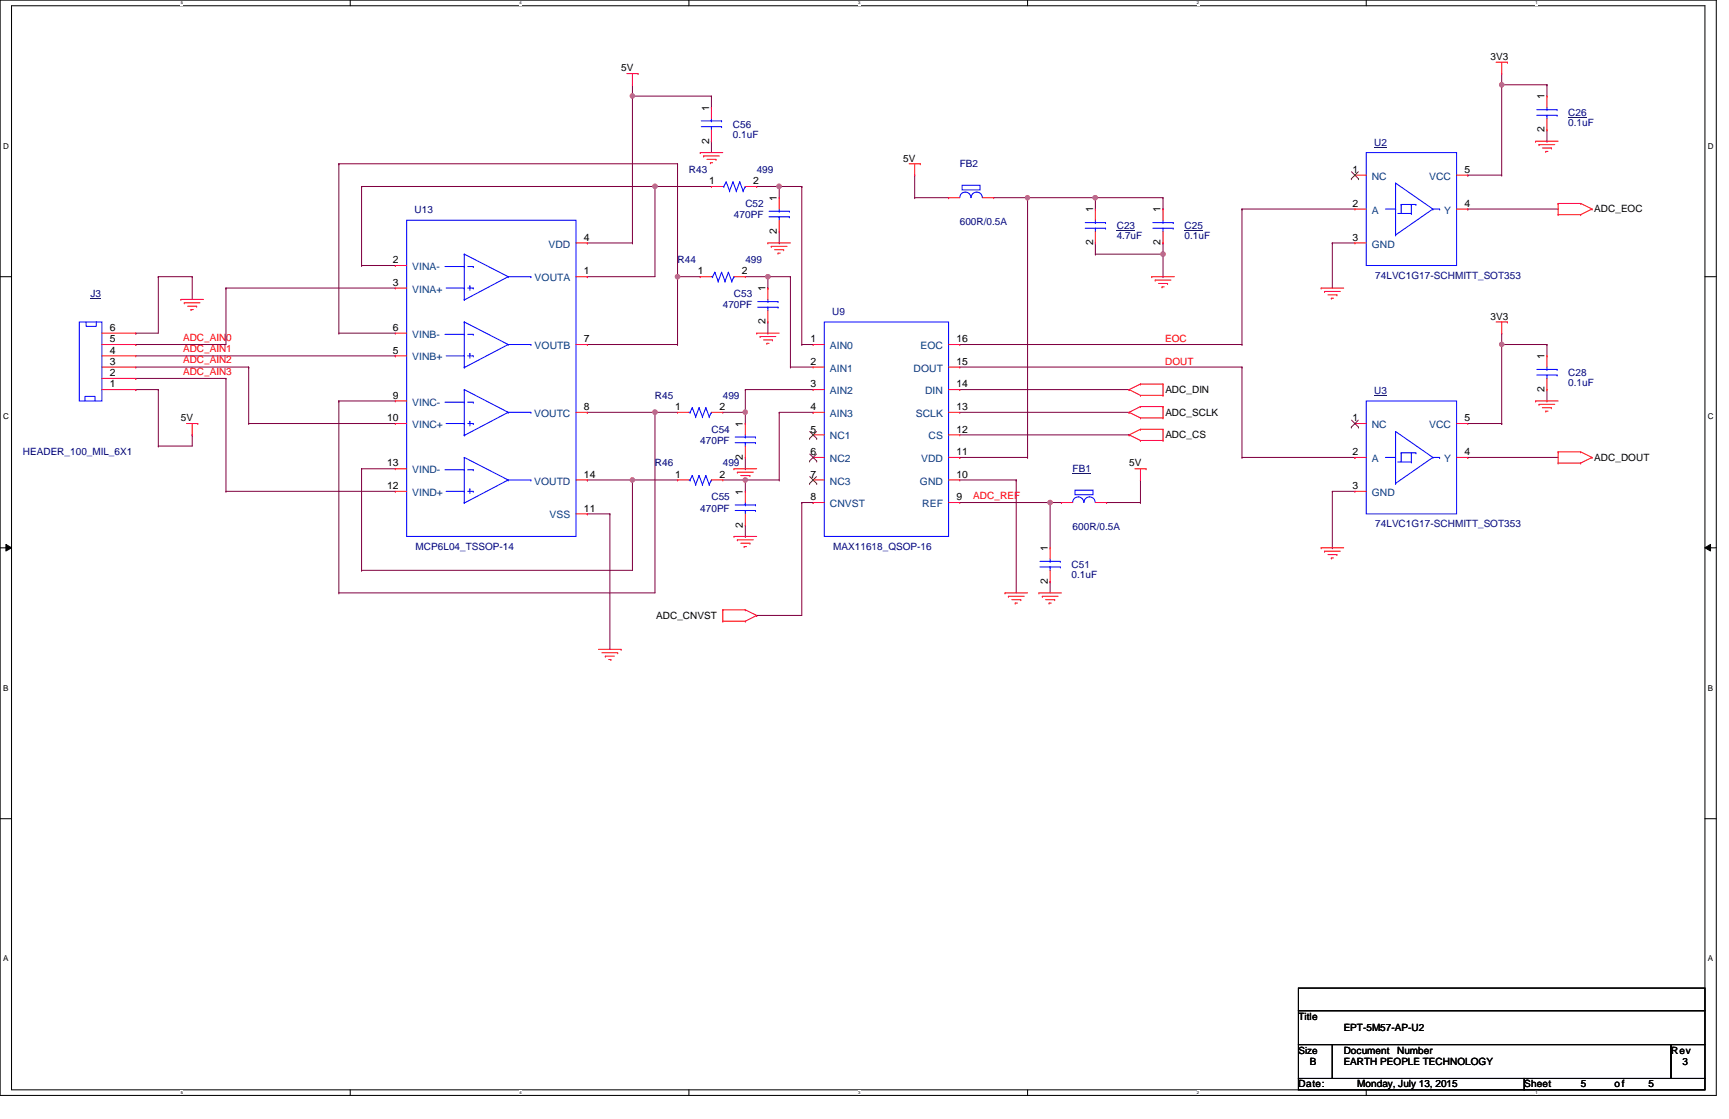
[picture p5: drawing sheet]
<svg xmlns="http://www.w3.org/2000/svg" width="432mm" height="279mm" viewBox="0 0 432 279" stroke-linecap="round" stroke-linejoin="round" font-family="sans-serif">
<path d="M0 0h428.6v273.5h-428.6zM2.9 1.4h422.9v270.7h-422.9z" fill="none" stroke="#000" stroke-width=".25"/>
<g fill="#fff">
<path d="M45.2 .2h.5v1.2h-.5z"/>
<path d="M45.2 272.3h.5v1.1h-.5z"/>
</g>
<path d="M87.5 0v1.4M87.5 272.1v1.4" fill="none" stroke="#000" stroke-width=".25"/>
<g fill="#fff">
<path d="M129.8 .2h.5v1.2h-.5z"/>
<path d="M129.8 272.3h.5v1.1h-.5z"/>
</g>
<path d="M172 0v1.4M172 272.1v1.4" fill="none" stroke="#000" stroke-width=".25"/>
<g fill="#fff">
<path d="M214.3 .2h.6v1.2h-.6z"/>
<path d="M214.3 272.3h.6v1.1h-.6z"/>
</g>
<path d="M256.6 0v1.4M256.6 272.1v1.4" fill="none" stroke="#000" stroke-width=".25"/>
<g fill="#fff">
<path d="M298.9 .2h.6v1.2h-.6z"/>
<path d="M298.9 272.3h.6v1.1h-.6z"/>
</g>
<path d="M341.2 0v1.4M341.2 272.1v1.4" fill="none" stroke="#000" stroke-width=".25"/>
<g fill="#fff">
<path d="M383.5 .2h.5v1.2h-.5z"/>
<path d="M383.5 272.3h.5v1.1h-.5z"/>
<path d="M.8 35.3h1.4v2.2h-1.4z"/>
<path d="M426.5 35.3h1.4v2.2h-1.4z"/>
<path d="M.8 102.9h1.4v2.3h-1.4z"/>
<path d="M426.5 102.9h1.4v2.3h-1.4z"/>
</g>
<path d="M0 69.1h2.9M425.8 69.1h2.8" fill="none" stroke="#000" stroke-width=".25"/>
<g fill="#fff">
<path d="M.8 170.6h1.3v2.2h-1.3z"/>
<path d="M426.5 170.6h1.3v2.2h-1.3z"/>
</g>
<path d="M0 136.8h2.9M1.5 135.9l1.4 .9-1.4 .8zM425.8 136.8l1.4-.9v1.7zM425.8 136.8h2.8" fill="none" stroke="#000" stroke-width=".25"/>
<path d="M1.5 135.9l1.4 .9-1.4 .8zM425.8 136.8l1.4-.9v1.7z" fill="#000"/>
<g fill="#fff">
<path d="M.8 238.3h1.3v2.2h-1.3z"/>
<path d="M426.5 238.3h1.3v2.2h-1.3z"/>
</g>
<path d="M0 204.4h2.9M425.8 204.4h2.8" fill="none" stroke="#000" stroke-width=".25"/>
<g fill="none" stroke="#800040" stroke-width=".25">
<path d="M256.6 49.4h.1M256.6 49.4h17M273.6 49.4h.1M273.6 49.4v2.8M33.9 86h.1M33.9 94.5h.1M33.9 97.3h.1M33.9 83.2h.1M33.9 86h22.5M33.9 88.9h64.8M33.9 91.7h28.2M33.9 94.5h22.5"/>
<path d="M33.9 97.3h5.6M33.9 83.2h5.6M62.1 91.7h.1M98.7 88.9h.1M146.7 86h22.5M169.2 86h.1M239.7 97.3h42.3M282 97.3h.1M146.7 103h.1M146.7 103h22.5M163.6 103h.1M239.7 114.2h.1"/>
<path d="M239.7 103h42.3M239.7 114.2h16.9M239.7 119.8h14.1M239.7 108.6h42.3M253.8 119.8h.1M253.8 119.8v28.2M282 103h.1M282 108.6h.1M284.8 119.8v5.7M239.7 125.5h22.6M262.3 125.5h.1M276.4 125.5h.1"/>
<path d="M276.4 125.5h8.4M284.8 125.5h.1M189 153.7h.1M189 153.7h11.2"/>
</g>
<circle cx="273.5" cy="49.4" r=".56" fill="#f0f"/>
<circle cx="273.5" cy="49.4" r=".56" fill="none" stroke="#f0f" stroke-width=".25"/>
<path d="M256.6 49.4v64.8M256.6 114.2h.1" fill="none" stroke="#800040" stroke-width=".25"/>
<circle cx="256.6" cy="49.4" r=".55" fill="#f0f"/>
<circle cx="256.6" cy="49.4" r=".55" fill="none" stroke="#f0f" stroke-width=".25"/>
<path d="M273.6 49.4h16.8M290.4 49.4h.1M290.4 52.2h.1M290.4 49.4v2.8M273.6 63.5h.1M273.6 60.7v2.8M273.6 63.5h16.8M290.4 63.5h.1" fill="none" stroke="#800040" stroke-width=".25"/>
<circle cx="290.4" cy="63.5" r=".56" fill="#f0f"/>
<circle cx="290.4" cy="63.5" r=".56" fill="none" stroke="#f0f" stroke-width=".25"/>
<g fill="none" stroke="#800040" stroke-width=".25">
<path d="M375 18.4v2.8M375 21.2h.1M375 21.2h11.3M386.3 21.2h.1M386.3 21.2v2.8M310.2 52.2h.1M310.2 52.2h28.2M310.2 52.2v33.8M366.6 52.2h.1M366.6 43.7h.1M366.6 52.2h22.5M366.6 43.7h8.4"/>
<path d="M290.4 60.7h.1M290.4 69.1h.1M290.4 60.7v8.4M332.7 60.7h.1M332.7 60.7h5.7M332.7 60.7v11.2M239.7 86h70.5M239.7 91.7h70.5M310.2 86h.1M310.2 91.7h.1M310.2 91.7v22.5M375 86h.1"/>
<path d="M375 83.2v2.8M310.2 114.2h.1M310.2 114.2h28.2M338.4 114.2h.1M366.6 114.2h.1M366.6 114.2h22.5M366.6 105.7h8.4M375 105.7h.1M332.7 122.7h.1M332.7 136.8h.1M332.7 122.7v14.1M332.7 122.7h5.7"/>
</g>
<circle cx="375" cy="21.2" r=".56" fill="#f0f"/>
<circle cx="375" cy="21.2" r=".56" fill="none" stroke="#f0f" stroke-width=".25"/>
<path d="M375 21.2v22.5M386.3 35.3h.1M386.3 32.5v2.8M375 43.7h.1M375 86h.1M375 86v19.7M375 86h11.3M386.3 86h.1M386.3 86v2.9M375 105.7h.1" fill="none" stroke="#800040" stroke-width=".25"/>
<circle cx="375" cy="86" r=".55" fill="#f0f"/>
<circle cx="375" cy="86" r=".55" fill="none" stroke="#f0f" stroke-width=".25"/>
<g fill="none" stroke="#800040" stroke-width=".25">
<path d="M228.4 49.4h.1M228.4 43.7v5.7M228.4 49.4h8.5M236.9 49.4h.1M248.2 49.4h8.4M256.6 49.4h.1M39.5 69.1h.1M39.5 69.1v14.1M39.5 69.1h8.5M48 69.1h.1M48 69.1v5.7M39.5 97.3h.1"/>
<path d="M39.5 97.3v14.1M386.3 97.3v2.8M39.5 111.4h.1M48 108.6h.1M48 108.6v2.8h-8.5M386.3 100.1h.1M262.3 125.5h.1M262.3 125.5v11.3M262.3 125.5h2.8M265.1 125.5h.1M262.3 145.2h.1M262.3 145.2v2.8"/>
</g>
<circle cx="262.2" cy="125.5" r=".56" fill="#f0f"/>
<circle cx="262.2" cy="125.5" r=".56" fill="none" stroke="#f0f" stroke-width=".25"/>
<g fill="none" stroke="#800040" stroke-width=".25">
<path d="M157.9 24h.1M157.9 21.2v2.8M90.3 46.6h.1M90.3 46.6h87.4M90.3 46.6v19.7M163.6 46.6h.1M56.4 71.9h.1M56.4 71.9h42.3M56.4 71.9v14.1M90.3 66.3h.1M90.3 66.3h8.4M146.7 69.1h.1"/>
<path d="M146.7 60.7h.1M146.7 69.1h16.9M146.7 60.7h11.2M56.4 94.5h.1M56.4 94.5v28.2M62.1 91.7h.1M62.1 91.7v14M62.1 105.7h.1M62.1 105.7h36.6M146.7 119.8h.1M146.7 119.8h11.2M56.4 122.7h.1"/>
<path d="M56.4 122.7h42.3M146.7 128.3h.1M146.7 128.3h5.6M152.3 128.3h.1M152.3 128.3v33.8"/>
</g>
<circle cx="163.6" cy="46.5" r=".56" fill="#f0f"/>
<circle cx="163.6" cy="46.5" r=".56" fill="none" stroke="#f0f" stroke-width=".25"/>
<path d="M84.6 40.9h.1M84.6 40.9v42.3M84.6 40.9h84.6M169.2 40.9h.1M169.2 40.9v28.2M169.2 69.1h.1M169.2 69.1h5.7M84.6 83.2h.1M84.6 83.2h14.1M163.6 103h.1M163.6 103v45" fill="none" stroke="#800040" stroke-width=".25"/>
<circle cx="163.6" cy="102.9" r=".56" fill="#f0f"/>
<circle cx="163.6" cy="102.9" r=".56" fill="none" stroke="#f0f" stroke-width=".25"/>
<path d="M84.6 100.1h.1M84.6 100.1v47.9M84.6 100.1h14.1M90.3 117.1h.1M90.3 117.1h8.4M90.3 117.1v25.3M157.9 119.8h.1M157.9 119.8v22.6h-67.6M84.6 148h.1M84.6 148h79M90.3 142.4h.1" fill="none" stroke="#800040" stroke-width=".25"/>
<circle cx="157.9" cy="119.8" r=".55" fill="#f0f"/>
<circle cx="157.9" cy="119.8" r=".55" fill="none" stroke="#f0f" stroke-width=".25"/>
<path d="M169.2 69.1h.1M169.2 69.1v16.9M157.9 119.8h.1M157.9 119.8h11.3" fill="none" stroke="#800040" stroke-width=".25"/>
<circle cx="169.2" cy="69.1" r=".56" fill="#f0f"/>
<circle cx="169.2" cy="69.1" r=".56" fill="none" stroke="#f0f" stroke-width=".25"/>
<g fill="none" stroke="#800040" stroke-width=".25">
<path d="M163.6 46.6h.1M163.6 46.6v22.5M189 46.6h5.6M194.6 46.6h.1M194.6 46.6v2.8M200.2 46.6h.1M200.2 46.6v39.4M200.2 86h.1M200.2 86h2.9M200.2 125.5h.1M200.2 125.5v28.2M200.2 125.5h2.9"/>
<path d="M203.1 125.5h.1"/>
</g>
<circle cx="194.6" cy="46.5" r=".56" fill="#f0f"/>
<circle cx="194.6" cy="46.5" r=".56" fill="none" stroke="#f0f" stroke-width=".25"/>
<path d="M194.6 46.6h5.6M200.2 46.6h.1M186.1 69.1h5.7M191.8 69.1h.1M191.8 71.9h.1M191.8 69.1v2.8" fill="none" stroke="#800040" stroke-width=".25"/>
<circle cx="191.8" cy="69.1" r=".56" fill="#f0f"/>
<circle cx="191.8" cy="69.1" r=".56" fill="none" stroke="#f0f" stroke-width=".25"/>
<path d="M191.8 69.1h.1M191.8 69.1h5.6M197.4 69.1h.1M197.4 69.1v22.6M186.1 97.3h.1M186.1 97.3h17M186.1 97.3v8.4M197.4 91.7h.1M197.4 91.7h5.7M180.5 103h5.6M186.1 103h.1M186.1 105.7h.1" fill="none" stroke="#800040" stroke-width=".25"/>
<circle cx="186.1" cy="102.9" r=".55" fill="#f0f"/>
<circle cx="186.1" cy="102.9" r=".55" fill="none" stroke="#f0f" stroke-width=".25"/>
<path d="M180.5 119.8h5.6M186.1 119.8h.1" fill="none" stroke="#800040" stroke-width=".25"/>
<circle cx="186.1" cy="119.8" r=".55" fill="#f0f"/>
<circle cx="186.1" cy="119.8" r=".55" fill="none" stroke="#f0f" stroke-width=".25"/>
<g fill="none" stroke="#800040" stroke-width=".25">
<path d="M157.9 24h.1M157.9 24h19.8M177.7 35.3h.1M177.7 24h.1M177.7 24v2.8M177.7 35.3v2.8M194.6 57.8v2.9M194.6 60.7h.1M191.8 83.2h.1M191.8 80.4v2.8M186.1 119.8h.1M186.1 117.1h.1"/>
<path d="M186.1 114.2v2.9M186.1 119.8v2.9M186.1 119.8h8.5M194.6 103h.1M194.6 119.8h.1M194.6 103v16.8M194.6 103h8.5M203.1 103h.1M186.1 133.9h.1M186.1 131.1v2.8"/>
</g>
<circle cx="157.9" cy="24" r=".55" fill="#f0f"/>
<circle cx="157.9" cy="24" r=".55" fill="none" stroke="#f0f" stroke-width=".25"/>
<path d="M157.9 24v36.7M157.9 60.7h.1" fill="none" stroke="#800040" stroke-width=".25"/>
<g fill="none" stroke="#f00" stroke-width=".25">
<path d="M156.5 18.4h2.8M157.9 18.4v2.8M159.3 18.4h.1M373.6 15.5h2.9M375 18.4h.1M375 15.5v2.9M376.5 15.5h.1M157.9 21.2h.1M174.9 38.1h.1M174.9 38.1h5.6M175.7 38.9h.1M175.7 38.9h4"/>
<path d="M176.6 39.8h2.2M177.7 26.8h.1M177.7 35.3h.1M177.7 26.8v2.8M177.7 32.5v2.8M178.8 39.8h.1M383.5 35.3h.1M383.5 35.3h5.6M384.3 36.1h.1M384.3 36.1h4M385.2 37h2.2M386 37.8h.1"/>
<path d="M386 37.8h.6M386.3 24h.1M386.3 32.5h.1M386.3 24v2.8M386.3 29.6v2.9M387.4 37h.1M177.4 40.6h.1M177.4 40.6h.6M177.7 46.6h.1M177.7 46.6h2.8M186.1 46.6h2.9M189 46.6h.1"/>
<path d="M194.6 49.4h.1M194.6 57.8h.1M194.6 49.4v2.8M194.6 55v2.8M227 40.9h2.8M228.4 43.7h.1M228.4 40.9v2.8M229.8 40.9h.1M236.9 49.4h.1M236.9 49.4h2.8M245.4 49.4h2.8M248.2 49.4h.1"/>
<path d="M273.6 52.2h.1M273.6 52.2v2.8M273.6 57.8v2.9M290.4 52.2h.1M290.4 52.2v2.8M290.4 57.8v2.9M338.4 43.7h.1M338.4 52.2h.1M338.4 43.7h2.8M338.4 52.2h2.8M363.8 43.7h2.8M363.8 52.2h2.8"/>
<path d="M366.6 43.7h.1M366.6 52.2h.1M389.1 53.6h.1M389.1 50.8h.1M389.1 50.8h5.7M389.1 53.6h5.7M389.1 50.8v2.8M394.8 50.8h.1M394.8 53.6h.1M394.8 50.8l2.8 1.4M397.6 52.2h.1M397.6 52.2l-2.8 1.4"/>
<path d="M45.2 74.8h.1M45.2 74.8h5.6M46 75.6h.1M46 75.6h4M46.9 76.5h2.2M47.7 77.3h.1M47.7 77.3h.6M49.1 76.5h.1M98.7 66.3h.1M98.7 71.9h.1M98.7 71.9h2.9M98.7 66.3h2.9"/>
<path d="M143.8 69.1h2.9M143.8 60.7h2.9M146.7 69.1h.1M146.7 60.7h.1M174.9 69.1h.1M174.9 69.1h2.8M183.3 69.1h2.8M186.1 69.1h.1M191.8 60.7h.1M191.8 71.9h.1M191.8 60.7h5.6M191.8 71.9v2.9"/>
<path d="M191.8 77.6v2.8M192.6 61.5h.1M192.6 61.5h4M193.5 62.4h2.2M194.3 63.2h.1M194.3 63.2h.6M195.7 62.4h.1M273.6 60.7h.1M287.7 69.1h.1M287.7 69.1h5.6M288.5 69.9h.1M288.5 69.9h3.9"/>
<path d="M289.3 70.8h2.3M290.2 71.6h.1M290.2 71.6h.5M290.4 60.7h.1M291.6 70.8h.1M329.9 71.9h.1M329.9 71.9h5.7M330.8 72.8h.1M330.8 72.8h3.9M331.6 73.6h2.3M332.5 74.5h.1M332.5 74.5h.5"/>
<path d="M333.9 73.6h.1M338.4 60.7h.1M338.4 60.7h2.8M25.4 83.2h8.5M25.4 86h8.5M25.4 91.7h8.5M25.4 97.3h8.5M25.4 88.9h8.5M25.4 94.5h8.5M33.9 97.3h.1M33.9 94.5h.1M33.9 91.7h.1"/>
<path d="M33.9 88.9h.1M33.9 86h.1M33.9 83.2h.1M98.7 83.2h.1M98.7 88.9h.1M98.7 83.2h2.9M98.7 88.9h2.9M143.8 86h2.9M146.7 86h.1M189 83.2h.1M189 83.2h5.6M189.8 84h.1"/>
<path d="M189.8 84h4M190.7 84.9h2.2M191.5 85.7h.1M191.5 85.7h.6M191.8 80.4h.1M192.9 84.9h.1M203.1 86h.1M203.1 91.7h.1M203.1 97.3h.1M203.1 86h2.8M203.1 91.7h2.8M203.1 97.3h2.8"/>
<path d="M236.9 86h2.8M236.9 91.7h2.8M236.9 97.3h2.8M239.7 97.3h.1M239.7 91.7h.1M239.7 86h.1M282 97.3h.1M282 97.3l2.8 1.4M284.8 95.9h.1M284.8 98.7h.1M284.8 95.9l-2.8 1.4M284.8 95.9h5.6"/>
<path d="M284.8 98.7h5.6M290.4 95.9h.1M290.4 98.7h.1M290.4 95.9v2.8M373.6 80.4h2.9M375 83.2h.1M375 80.4v2.8M376.5 80.4h.1M386.3 88.9h.1M386.3 97.3h.1M386.3 88.9v2.8M386.3 94.5v2.8"/>
<path d="M46.6 105.7h2.8M48 108.6h.1M48 105.7v2.9M49.4 105.7h.1M98.7 100.1h.1M98.7 105.7h.1M98.7 117.1h.1M98.7 105.7h2.9M98.7 117.1h2.9M98.7 100.1h2.9M143.8 103h2.9M143.8 119.8h2.9"/>
<path d="M146.7 103h.1M146.7 119.8h.1M169.2 103h.1M169.2 119.8h.1M169.2 103h2.8M169.2 119.8h2.8M177.7 103h2.8M177.7 119.8h2.8M180.5 103h.1M180.5 119.8h.1M183.3 117.1h.1M183.3 117.1h5.7"/>
<path d="M184.1 117.9h.1M184.1 117.9h4M185 118.7h2.3M185.8 119.6h.1M185.8 119.6h.6M186.1 105.7h.1M186.1 114.2h.1M186.1 105.7v2.9M186.1 111.4v2.8M187.3 118.7h.1M203.1 103h.1M203.1 108.6h.1"/>
<path d="M203.1 114.2h.1M203.1 119.8h.1M203.1 103h2.8M203.1 108.6h2.8M203.1 114.2h2.8M203.1 119.8h2.8M236.9 103h2.8M236.9 108.6h2.8M236.9 114.2h2.8M236.9 119.8h2.8M239.7 119.8h.1M239.7 114.2h.1"/>
<path d="M239.7 108.6h.1M239.7 103h.1M282 103h.1M282 108.6h.1M282 103l2.8 1.4M282 108.6l2.8 1.4M283.4 117.1h2.8M284.8 101.5h.1M284.8 104.4h.1M284.8 107.2h.1M284.8 110h.1M284.8 119.8h.1"/>
<path d="M284.8 101.5l-2.8 1.5M284.8 101.5h5.6M284.8 104.4h5.6M284.8 107.2l-2.8 1.4M284.8 107.2h5.6M284.8 110h5.6M284.8 117.1v2.7M286.2 117.1h.1M290.4 101.5h.1M290.4 104.4h.1M290.4 107.2h.1M290.4 110h.1"/>
<path d="M290.4 101.5v2.9M290.4 107.2v2.8M338.4 105.7h.1M338.4 114.2h.1M338.4 105.7h2.8M338.4 114.2h2.8M363.8 105.7h2.8M363.8 114.2h2.8M366.6 105.7h.1M366.6 114.2h.1M383.5 100.1h.1M383.5 100.1h5.6"/>
<path d="M384.3 101h.1M384.3 101h4M385.2 101.8h2.2M386 102.7h.1M386 102.7h.6M387.4 101.8h.1M389.1 115.6h.1M389.1 112.8h.1M389.1 112.8v2.8M389.1 112.8h5.7M389.1 115.6h5.7M394.8 112.8h.1"/>
<path d="M394.8 115.6h.1M394.8 112.8l2.8 1.4M397.6 114.2h.1M397.6 114.2l-2.8 1.4M98.7 122.7h.1M98.7 122.7h2.9M143.8 128.3h2.9M146.7 128.3h.1M183.3 133.9h.1M183.3 133.9h5.7M184.1 134.8h.1M184.1 134.8h4"/>
<path d="M185 135.6h2.3M185.8 136.5h.1M185.8 136.5h.6M186.1 122.7h.1M186.1 131.1h.1M186.1 122.7v2.8M186.1 128.3v2.8M187.3 135.6h.1M203.1 125.5h.1M203.1 125.5h2.8M236.9 125.5h2.8M239.7 125.5h.1"/>
<path d="M262.3 136.8h.1M262.3 136.8v2.8M265.1 125.5h.1M265.1 125.5h2.8M273.6 125.5h2.8M276.4 125.5h.1M329.9 136.8h.1M329.9 136.8h5.7M330.8 137.6h.1M330.8 137.6h3.9M331.6 138.5h2.3M332.5 139.3h.1"/>
<path d="M332.5 139.3h.5M333.9 138.5h.1M338.4 122.7h.1M338.4 122.7h2.8M180.5 155.1h.1M180.5 152.3h.1M180.5 152.3h5.6M180.5 155.1h5.6M180.5 152.3v2.8M186.1 152.3h.1M186.1 155.1h.1M186.1 152.3l2.9 1.4"/>
<path d="M189 153.7h.1M189 153.7l-2.9 1.4M251 148h.1M251 148h5.6M251.8 148.9h.1M251.8 148.9h4M252.7 149.7h2.2M253.5 150.6h.1M253.5 150.6h.6M254.9 149.7h.1M259.5 148h.1M259.5 148h5.6"/>
<path d="M260.3 148.9h.1M260.3 148.9h3.9M261.2 149.7h2.2M262 150.6h.1M262 150.6h.6M262.3 145.2h.1M262.3 142.4v2.8M263.4 149.7h.1M149.5 162.1h5.6M150.3 163h4M151.2 163.8h.1M151.2 163.8h2.2"/>
<path d="M152 164.7h.6M152.6 164.7h.1M154.3 163h.1M155.1 162.1h.1"/>
</g>
<path d="M324.3 246.7h101.5v5.6h-101.5zM324.3 252.3h101.5v8.5h-101.5zM324.3 260.8h8.4v8.5h-8.4zM324.3 269.3h56.4v2.8h-56.4zM332.7 260.8h84.6v8.5h-84.6zM380.7 269.3h45.1v2.8h-45.1zM417.3 260.8h8.5v8.5h-8.5z" fill="none" stroke="#000" stroke-width=".25"/>
<g fill="none" stroke="#00f" stroke-width=".25">
<path d="M175.1 31.6h5.1M175.1 30.2h5.1M177.7 30.2h.1M177.7 31.6h.1M177.7 29.6v.6M177.7 31.6v.9M180.2 31.6h.1M180.2 30.2h.1M341.2 38.1h22.6v28.2h-22.6zM383.8 28.8h5.1M383.8 27.4h5.1M386.3 27.4h.1"/>
<path d="M386.3 28.8h.1M386.3 26.8v.6M386.3 28.8v.8M388.9 28.8h.1M388.9 27.4h.1M101.6 55h42.2v78.9h-42.2zM180.5 46.6h.3M180.8 46.6h.1M181.4 45.4h.1M181.4 45.4l-.6 1.2M181.4 45.4l.8 2.3M182.2 47.7h.1"/>
<path d="M183 45.4h.1M183 45.4l-.8 2.3M183 45.4l.9 2.3M183.9 47.7h.1M184.7 45.4h.1M184.7 45.4l-.8 2.3M184.7 45.4l.9 2.3M185.6 47.7h.1M186.1 46.6h.1M186.1 46.6l-.5 1.1M192.1 54.1h5M192.1 52.7h5"/>
<path d="M194.6 52.7h.1M194.6 54.1h.1M194.6 52.2v.5M194.6 54.1v.9M197.1 54.1h.1M197.1 52.7h.1M239.7 49.4a1.4 1.4 0 0 1 1.4-1.4 1.4 1.4 0 0 1 1.4 1.4 1.42 1.42 0 0 1 1.4-1.4 1.42 1.42 0 0 1 1.4 1.4M240.3 46.3h4.5v1.1h-4.5zM271 57h5.1M271 55.6h5.1M273.6 55.6h.1M273.6 57h.1"/>
<path d="M273.6 55v.6M273.6 57v.8M276.1 57h.1M276.1 55.6h.1M287.9 57h5.1M287.9 55.6h5.1M290.4 55.6h.1M290.4 57h.1M290.4 55v.6M290.4 57v.8M293 57h.1M293 55.6h.1"/>
<path d="M346 52.2h2.5M348.5 58.7h.1M348.5 45.7h.1M348.5 52.2h.1M348.5 45.7v13M348.5 45.7l9.3 6.5M349.1 53.3h3.4M349.9 51.1h.1M349.9 51.1v2.2M349.9 51.1h3.7M352.5 53.3h.1M352.5 51.1h.1"/>
<path d="M352.5 51.1v2.2M353.6 51.1h.1M357.8 52.2h.1M357.8 52.2l-9.3 6.5M357.8 52.2h1.7M359.5 52.2h.1M111.1 66.5h4.9M111.4 71.9h4.6M116 74.8h.1M116 63.5h.1M116 71.9h.1M116 66.5h.1"/>
<path d="M116 63.5v11.3M116 63.5l10.9 5.6M116.8 71.9h1.4M116.8 66.5h1.4M117.3 71.4h.1M117.3 71.4v1.1M118.2 66.5h.1M118.2 71.9h.1M126.7 69.1h5.9M126.9 69.1h.1M126.9 69.1l-10.9 5.7M132.6 69.1h.1"/>
<path d="M177.7 69.1h.3M178 69.1h.1M178.5 68h.1M178.5 68l-.5 1.1M178.5 68l.9 2.2M179.4 70.2h.1M180.2 68h.1M180.2 68l-.8 2.2M180.2 68l.9 2.2M181.1 70.2h.1M181.9 68h.1M181.9 68l-.8 2.2"/>
<path d="M181.9 68l.9 2.2M182.8 70.2h.1M183.3 69.1h.1M183.3 69.1l-.5 1.1M189.2 76.7h5.1M189.2 75.3h5.1M191.8 75.3h.1M191.8 76.7h.1M191.8 74.8v.5M191.8 76.7v.9M194.3 76.7h.1M194.3 75.3h.1"/>
<path d="M19.8 80.4h5.6v19.7h-5.6zM21.5 80.4v1.1h2.5v-1.1M111.1 83.5h4.9M111.4 88.9h4.6M116 83.5h.1M116 88.9h.1M116 91.7h.1M116 80.4h.1M116 97.3h.1M116 80.4v11.3M116 97.3v11.3M116 80.4l10.9 5.6"/>
<path d="M116 97.3l10.9 5.7M116.8 83.5h1.4M116.8 88.9h1.4M117.3 88.3h.1M117.3 88.3v1.1M118.2 83.5h.1M118.2 88.9h.1M126.7 86h5.9M126.9 86h.1M126.9 86l-10.9 5.7M132.6 86h.1M205.9 80.4h31v53.5h-31z"/>
<path d="M383.8 93.6h5.1M383.8 92.2h5.1M386.3 92.2h.1M386.3 93.6h.1M386.3 91.7v.5M386.3 93.6v.9M388.9 93.6h.1M388.9 92.2h.1M21.2 100.1v-1.1h2.5v1.1M111.1 100.4h4.9M111.1 117.3h4.9M111.4 105.7h4.6"/>
<path d="M116 108.6h.1M116 105.7h.1M116 100.4h.1M116 117.3h.1M116 114.2h.1M116 114.2v11.3M116 114.2l10.9 5.6M116.8 105.7h1.4M116.8 100.4h1.4M116.8 117.3h1.4M117.3 105.2h.1M117.3 105.2v1.1"/>
<path d="M118.2 105.7h.1M118.2 100.4h.1M118.2 117.3h.1M126.7 103h5.9M126.7 119.8h5.9M126.9 103h.1M126.9 119.8h.1M126.9 103l-10.9 5.6M126.9 119.8l-10.9 5.7M132.6 103h.1M132.6 119.8h.1M172 103h.3"/>
<path d="M172 119.8h.3M172.3 103h.1M172.3 119.8h.1M172.9 101.8h.1M172.9 118.7h.1M172.9 101.8l-.6 1.2M172.9 101.8l.8 2.3M172.9 118.7l-.6 1.1M172.9 118.7l.8 2.3M173.7 104.1h.1M174.6 101.8h.1M174.6 118.7h.1"/>
<path d="M174.6 101.8l-.9 2.3M174.6 101.8l.8 2.3M174.6 118.7l-.9 2.3M174.6 118.7l.8 2.3M175.4 104.1h.1M176.3 101.8h.1M176.3 118.7h.1M176.3 101.8l-.9 2.3M176.3 101.8l.8 2.3M176.3 118.7l-.9 2.3M176.3 118.7l.8 2.3M177.1 104.1h.1"/>
<path d="M177.7 103h.1M177.7 119.8h.1M177.7 103l-.6 1.1M177.7 119.8l-.6 1.2M183.6 110.5h5.1M183.6 109.1h5.1M186.1 109.1h.1M186.1 110.5h.1M186.1 108.6v.5M186.1 110.5v.9M188.7 110.5h.1M188.7 109.1h.1"/>
<path d="M341.2 100.1h22.6v28.2h-22.6zM346 114.2h2.5M348.5 107.7h.1M348.5 114.2h.1M348.5 107.7v13M348.5 107.7l9.3 6.5M349.1 115.4h3.4M349.9 113.1h.1M349.9 113.1v2.3M349.9 113.1h3.7M352.5 115.4h.1M352.5 113.1h.1"/>
<path d="M352.5 113.1v2.3M353.6 113.1h.1M357.8 114.2h.1M357.8 114.2l-9.3 6.5M357.8 114.2h1.7M359.5 114.2h.1M111.4 122.7h4.6M116 125.5h.1M116 122.7h.1M116.8 122.7h1.4M117.3 122.1h.1M117.3 122.1v1.1"/>
<path d="M118.2 122.7h.1M173.7 121h.1M175.4 121h.1M177.1 121h.1M183.6 127.5h5.1M183.6 126.1h5.1M186.1 126.1h.1M186.1 127.5h.1M186.1 125.5v.6M186.1 127.5v.8M188.7 127.5h.1M188.7 126.1h.1"/>
<path d="M262.3 139.6v.6M267.9 125.5a1.4 1.4 0 0 1 1.4-1.4 1.4 1.4 0 0 1 1.4 1.4M268.5 122.4h4.5v1.1h-4.5zM270.7 125.5a1.4 1.4 0 0 1 1.4-1.4 1.4 1.4 0 0 1 1.4 1.4M348.5 120.7h.1M259.7 141.6h5.1M259.7 140.2h5.1M262.3 140.2h.1M262.3 141.6h.1M262.3 141.6v.8M264.8 141.6h.1M264.8 140.2h.1"/>
</g>
<path d="M343.2 36.7h3.2M391.7 29.4h4.6M278.9 57.6h4.6M295.8 57.6h4.6M22.6 74.5h2.7M343.2 98.8h3.2M267.9 118.2h4.6" fill="none" stroke="#000080" stroke-width=".25"/>
<g fill="none" stroke="#804000" stroke-width=".25">
<path d="M337.5 44.6h.1M337.5 42.9l1.8 1.7M339.2 42.9l-1.7 1.7M339.3 44.6h.1M202.2 109.5h.1M202.2 115.1h.1M202.2 107.7l1.8 1.8M202.2 113.4l1.8 1.7M202.2 119l1.8 1.7M203.9 107.7l-1.7 1.8M203.9 113.4l-1.7 1.7M203.9 119l-1.7 1.7"/>
<path d="M204 109.5h.1M204 115.1h.1M337.5 106.6h.1M337.5 104.9l1.8 1.7M339.2 104.9l-1.7 1.7M339.3 106.6h.1M202.2 120.7h.1M204 120.7h.1"/>
</g>
<circle cx="273.5" cy="49.4" r=".56" fill="#f0f"/>
<circle cx="273.5" cy="49.4" r=".56" fill="none" stroke="#f0f" stroke-width=".25"/>
<circle cx="256.6" cy="49.4" r=".55" fill="#f0f"/>
<circle cx="256.6" cy="49.4" r=".55" fill="none" stroke="#f0f" stroke-width=".25"/>
<circle cx="290.4" cy="63.5" r=".56" fill="#f0f"/>
<circle cx="290.4" cy="63.5" r=".56" fill="none" stroke="#f0f" stroke-width=".25"/>
<circle cx="375" cy="21.2" r=".56" fill="#f0f"/>
<circle cx="375" cy="21.2" r=".56" fill="none" stroke="#f0f" stroke-width=".25"/>
<circle cx="375" cy="86" r=".55" fill="#f0f"/>
<circle cx="375" cy="86" r=".55" fill="none" stroke="#f0f" stroke-width=".25"/>
<circle cx="262.2" cy="125.5" r=".56" fill="#f0f"/>
<circle cx="262.2" cy="125.5" r=".56" fill="none" stroke="#f0f" stroke-width=".25"/>
<circle cx="163.6" cy="46.5" r=".56" fill="#f0f"/>
<circle cx="163.6" cy="46.5" r=".56" fill="none" stroke="#f0f" stroke-width=".25"/>
<circle cx="163.6" cy="102.9" r=".56" fill="#f0f"/>
<circle cx="163.6" cy="102.9" r=".56" fill="none" stroke="#f0f" stroke-width=".25"/>
<circle cx="157.9" cy="119.8" r=".55" fill="#f0f"/>
<circle cx="157.9" cy="119.8" r=".55" fill="none" stroke="#f0f" stroke-width=".25"/>
<circle cx="169.2" cy="69.1" r=".56" fill="#f0f"/>
<circle cx="169.2" cy="69.1" r=".56" fill="none" stroke="#f0f" stroke-width=".25"/>
<circle cx="194.6" cy="46.5" r=".56" fill="#f0f"/>
<circle cx="194.6" cy="46.5" r=".56" fill="none" stroke="#f0f" stroke-width=".25"/>
<circle cx="191.8" cy="69.1" r=".56" fill="#f0f"/>
<circle cx="191.8" cy="69.1" r=".56" fill="none" stroke="#f0f" stroke-width=".25"/>
<circle cx="186.1" cy="102.9" r=".55" fill="#f0f"/>
<circle cx="186.1" cy="102.9" r=".55" fill="none" stroke="#f0f" stroke-width=".25"/>
<circle cx="186.1" cy="119.8" r=".55" fill="#f0f"/>
<circle cx="186.1" cy="119.8" r=".55" fill="none" stroke="#f0f" stroke-width=".25"/>
<circle cx="157.9" cy="24" r=".55" fill="#f0f"/>
<circle cx="157.9" cy="24" r=".55" fill="none" stroke="#f0f" stroke-width=".25"/>
<g font-size="2.5">
<text x="155.1" y="17.8">5V</text>
<text x="372.2" y="14.9">3V3</text>
<text x="177.1" y="27.6" transform="rotate(-90 177.1 27.6)">1</text>
<text x="385.7" y="24.8" transform="rotate(-90 385.7 24.8)">1</text>
<text x="177.1" y="35.9" transform="rotate(-90 177.1 35.9)">2</text>
<text x="385.7" y="33.1" transform="rotate(-90 385.7 33.1)">2</text>
<text x="225.6" y="40.3">5V</text>
<text x="177.1" y="46">1</text>
<text x="188.1" y="46">2</text>
<text x="337.8" y="43.1">1</text>
<text x="365.8" y="43.1">5</text>
<text x="194" y="50.2" transform="rotate(-90 194 50.2)">1</text>
<text x="273" y="53" transform="rotate(-90 273 53)">1</text>
<text x="289.9" y="53" transform="rotate(-90 289.9 53)">1</text>
<text x="337.8" y="51.6">2</text>
<text x="365.8" y="51.6">4</text>
<text x="398.1" y="53">ADC_EOC</text>
<text x="194" y="58.4" transform="rotate(-90 194 58.4)">2</text>
<text x="98.1" y="65.7">2</text>
<text x="145.8" y="60.1">4</text>
<text x="273" y="61.3" transform="rotate(-90 273 61.3)">2</text>
<text x="289.9" y="61.3" transform="rotate(-90 289.9 61.3)">2</text>
<text x="337.8" y="60.1">3</text>
<text x="98.1" y="71.3">3</text>
<text x="145.8" y="68.5">1</text>
<text x="174.2" y="68.5">1</text>
<text x="185.3" y="68.5">2</text>
<text x="191.2" y="72.8" transform="rotate(-90 191.2 72.8)">1</text>
<text x="27.4" y="82.6">6</text>
<text x="98.1" y="82.6">6</text>
<text x="191.2" y="81" transform="rotate(-90 191.2 81)">2</text>
<text x="372.2" y="79.8">3V3</text>
<text x="27.4" y="88.3">4</text>
<text x="27.4" y="85.4">5</text>
<text x="98.1" y="88.3">5</text>
<text x="145.8" y="85.4">7</text>
<text x="202.4" y="85.4">1</text>
<text x="238.9" y="85.4">16</text>
<text x="385.7" y="89.7" transform="rotate(-90 385.7 89.7)">1</text>
<text x="27.4" y="93.9">2</text>
<text x="27.4" y="91.1">3</text>
<text x="202.4" y="91.1">2</text>
<text x="238.9" y="91.1">15</text>
<text x="27.4" y="96.7">1</text>
<text x="98.1" y="99.5">9</text>
<text x="202.4" y="96.7">3</text>
<text x="238.9" y="96.7">14</text>
<text x="291" y="98.1">ADC_DIN</text>
<text x="385.7" y="97.9" transform="rotate(-90 385.7 97.9)">2</text>
<text x="45.2" y="105.2">5V</text>
<text x="96.7" y="105.2">10</text>
<text x="145.8" y="102.4">8</text>
<text x="168.6" y="102.4">1</text>
<text x="179.7" y="102.4">2</text>
<text x="185.5" y="106.6" transform="rotate(-90 185.5 106.6)">1</text>
<text x="202.4" y="102.4">4</text>
<text x="202.4" y="108">5</text>
<text x="238.9" y="108">12</text>
<text x="238.9" y="102.4">13</text>
<text x="291" y="103.8">ADC_SCLK</text>
<text x="337.8" y="105.2">1</text>
<text x="365.8" y="105.2">5</text>
<text x="202.4" y="113.6">6</text>
<text x="238.9" y="113.6">11</text>
<text x="291" y="109.4">ADC_CS</text>
<text x="337.8" y="113.6">2</text>
<text x="365.8" y="113.6">4</text>
<text x="96.7" y="116.5">13</text>
<text x="145.8" y="119.3">14</text>
<text x="168.6" y="119.3">1</text>
<text x="179.7" y="119.3">2</text>
<text x="185.5" y="114.8" transform="rotate(-90 185.5 114.8)">2</text>
<text x="202.4" y="119.3">7</text>
<text x="238.9" y="119.3">10</text>
<text x="282" y="116.5">5V</text>
<text x="398.1" y="115.1">ADC_DOUT</text>
<text x="96.7" y="122.1">12</text>
<text x="185.5" y="123.5" transform="rotate(-90 185.5 123.5)">1</text>
<text x="202.4" y="124.9">8</text>
<text x="238.9" y="124.9">9</text>
<text x="337.8" y="122.1">3</text>
<text x="145.8" y="127.7">11</text>
<text x="185.5" y="131.7" transform="rotate(-90 185.5 131.7)">2</text>
<text x="261.7" y="137.6" transform="rotate(-90 261.7 137.6)">1</text>
<text x="261.7" y="145.8" transform="rotate(-90 261.7 145.8)">2</text>
<text x="163.9" y="154.5">ADC_CNVST</text>
<text x="324.3" y="254.6">Title</text>
<text x="335.6" y="257.4">EPT-5M57-AP-U2</text>
<text x="324.3" y="263.1">Size</text>
<text x="335.6" y="263.1">Document</text>
<text x="348.9" y="263.1">Number</text>
<text x="417.3" y="263.1">Rev</text>
<text x="327.1" y="265.9">B</text>
<text x="335.6" y="265.9">EARTH PEOPLE TECHNOLOGY</text>
<text x="420.2" y="265.9">3</text>
<text x="324.3" y="271.5">Date:</text>
<text x="339" y="271.5">Monday, July 13, 2015</text>
<text x="380.7" y="271.5">Sheet</text>
<text x="394.8" y="271.5">5</text>
<text x="403.2" y="271.5">of</text>
<text x="411.7" y="271.5">5</text>
</g>
<g font-size="2.5" fill="#000080">
<text x="391.7" y="29">C26</text>
<text x="183" y="31.9">C56</text>
<text x="183" y="34.4">0.1uF</text>
<text x="391.7" y="31.6">0.1uF</text>
<text x="239.7" y="41.7">FB2</text>
<text x="343.2" y="36.4">U2</text>
<text x="172" y="43.1">R43</text>
<text x="189" y="43.1">499</text>
<text x="103.5" y="53.3">U13</text>
<text x="186.1" y="51.6">C52</text>
<text x="183.3" y="54.4">470PF</text>
<text x="239.7" y="56.1">600R/0.5A</text>
<text x="278.9" y="57.2">C23</text>
<text x="278.9" y="59.8">4.7uF</text>
<text x="295.8" y="57.2">C25</text>
<text x="295.8" y="59.8">0.1uF</text>
<text x="169.2" y="65.7">R44</text>
<text x="186.1" y="65.7">499</text>
<text x="343.5" y="69.6">74LVC1G17-SCHMITT_SOT353</text>
<text x="22.6" y="74.2">J3</text>
<text x="180.5" y="77">470PF</text>
<text x="183.3" y="74.2">C53</text>
<text x="207.9" y="78.7">U9</text>
<text x="391.7" y="93.9">C28</text>
<text x="163.6" y="99.5">R45</text>
<text x="180.5" y="99.5">499</text>
<text x="343.2" y="98.4">U3</text>
<text x="391.7" y="96.4">0.1uF</text>
<text x="177.7" y="108">C54</text>
<text x="5.7" y="113.6">HEADER_100_MIL_6X1</text>
<text x="174.9" y="110.8">470PF</text>
<text x="163.6" y="116.5">R46</text>
<text x="180.5" y="116.5">499</text>
<text x="267.9" y="117.9">FB1</text>
<text x="177.7" y="124.9">C55</text>
<text x="174.9" y="127.7">470PF</text>
<text x="343.5" y="131.7">74LVC1G17-SCHMITT_SOT353</text>
<text x="103.8" y="137.3">MCP6L04_TSSOP-14</text>
<text x="208.1" y="137.3">MAX11618_QSOP-16</text>
<text x="267.9" y="132.2">600R/0.5A</text>
<text x="267.6" y="141.8">C51</text>
<text x="267.6" y="144.4">0.1uF</text>
</g>
<g font-size="2.5" fill="#004080">
<text x="342.6" y="44.9">NC</text>
<text x="356.9" y="44.9">VCC</text>
<text x="342.6" y="53.3">A</text>
<text x="360.6" y="53.3">Y</text>
<text x="137" y="61.8">VDD</text>
<text x="342.6" y="61.8">GND</text>
<text x="103" y="67.4">VINA-</text>
<text x="133.5" y="70.2">VOUTA</text>
<text x="103" y="73.1">VINA+</text>
<text x="103" y="84.3">VINB-</text>
<text x="133.5" y="87.2">VOUTB</text>
<text x="207.3" y="87.2">AIN0</text>
<text x="229.9" y="87.2">EOC</text>
<text x="103" y="90">VINB+</text>
<text x="207.3" y="92.8">AIN1</text>
<text x="228.2" y="92.8">DOUT</text>
<text x="103" y="101.3">VINC-</text>
<text x="207.3" y="98.4">AIN2</text>
<text x="231.1" y="98.4">DIN</text>
<text x="103" y="106.9">VINC+</text>
<text x="133.4" y="104.1">VOUTC</text>
<text x="207.3" y="104.1">AIN3</text>
<text x="228.7" y="104.1">SCLK</text>
<text x="342.6" y="106.9">NC</text>
<text x="356.9" y="106.9">VCC</text>
<text x="207.3" y="109.7">NC1</text>
<text x="231.9" y="109.7">CS</text>
<text x="103" y="118.2">VIND-</text>
<text x="207.3" y="115.4">NC2</text>
<text x="230" y="115.4">VDD</text>
<text x="342.6" y="115.4">A</text>
<text x="360.6" y="115.4">Y</text>
<text x="103" y="123.8">VIND+</text>
<text x="133.4" y="121">VOUTD</text>
<text x="207.3" y="121">NC3</text>
<text x="229.7" y="121">GND</text>
<text x="342.6" y="123.8">GND</text>
<text x="137.2" y="129.5">VSS</text>
<text x="207.3" y="126.6">CNVST</text>
<text x="230.3" y="126.6">REF</text>
</g>
<g font-size="2.5" fill="#f00">
<text x="45.7" y="85">ADC_AIN0</text>
<text x="45.7" y="87.9">ADC_AIN1</text>
<text x="291" y="85.5">EOC</text>
<text x="45.7" y="90.7">ADC_AIN2</text>
<text x="45.7" y="93.5">ADC_AIN3</text>
<text x="291" y="91.1">DOUT</text>
<text x="243.1" y="124.5">ADC_REF</text>
</g>
<g font-size="2">
<text x=".8" y="37.1">D</text>
<text x="426.5" y="37.1">D</text>
<text x=".8" y="104.7">C</text>
<text x="426.5" y="104.7">C</text>
<text x=".8" y="172.4">B</text>
<text x="426.5" y="172.4">B</text>
<text x=".8" y="240.1">A</text>
<text x="426.5" y="240.1">A</text>
</g>
<g font-size="1">
<text x="45.2" y="1.1">5</text>
<text x="129.8" y="1.1">4</text>
<text x="214.3" y="1.1">3</text>
<text x="298.9" y="1.1">2</text>
<text x="383.5" y="1.1">1</text>
<text x="45.2" y="273.2">5</text>
<text x="129.8" y="273.2">4</text>
<text x="214.3" y="273.2">3</text>
<text x="298.9" y="273.2">2</text>
<text x="383.5" y="273.2">1</text>
</g>
</svg>
